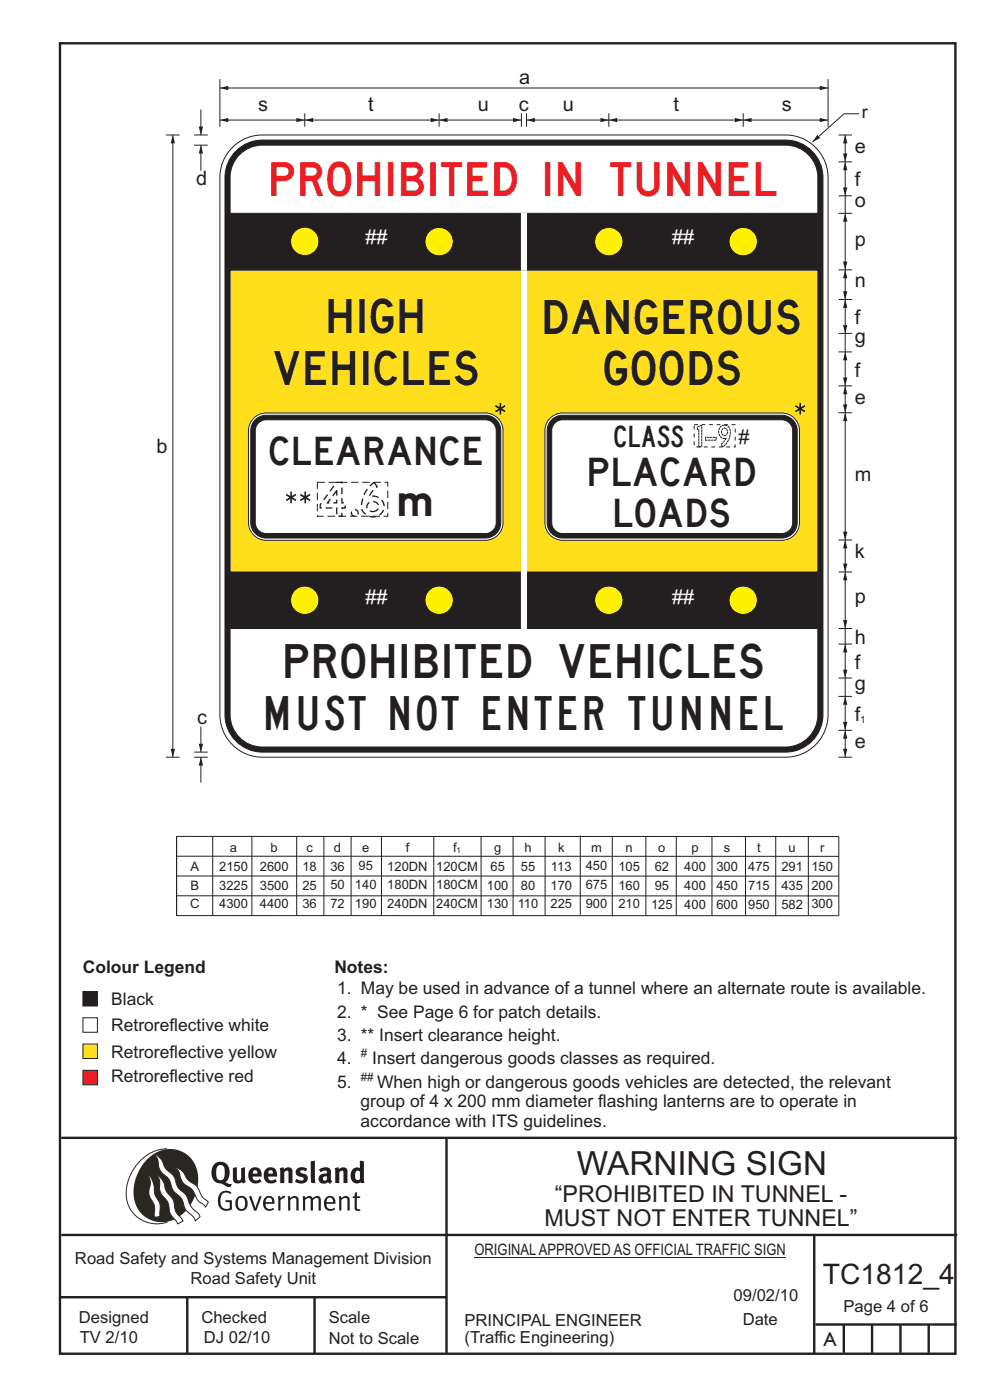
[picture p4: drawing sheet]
<svg xmlns="http://www.w3.org/2000/svg" width="210mm" height="297mm" viewBox="0 0 210 297" stroke-linecap="round" stroke-linejoin="round" font-family="sans-serif">
<g fill="none" stroke="#231f20" stroke-width=".51">
<path d="M12.7 9.2h190v278h-190zM13 241.4h190M94.7 241.4v45.8M12.7 275.2h82M13 262h190M39.7 275.2v12M66.7 275.2v12M172.7 262.2v25M173 281h30M179 281v6M185 281v6M191 281v6"/>
<path d="M197 281v6"/>
</g>
<g fill="none" stroke="#231f20" stroke-width=".21">
<path d="M45.1 177.4v16.9M53.4 177.4v16.9M62.9 177.4v16.9M68.7 177.4v16.9M74.5 177.4v16.9M80.9 177.4v16.9M92 177.4v16.9M102 177.4v16.9M108.8 177.4v16.9M115.6 177.4v16.9M123.1 177.3v16.8M129.9 177.6v16.8"/>
<path d="M137 177.4v16.9M143.5 177.4v16.9M151 177.4v16.9M158.1 177.4v16.9M164.5 177.4v16.9M171.5 177.4v16.9M177.9 177.4v16.9l-140.4-.1v-16.8l140.4 .1M37.5 190l140.4 .1M37.5 181.6l140.4 .1M37.5 185.8l140.4 .1"/>
</g>
<path d="M49.3 31.3a9 9 0 0 1 6.3-2.7h111a9 9 0 0 1 9 9v114a9 9 0 0 1-9 9h-111a9 9 0 0 1-9-9v-114a9 9 0 0 1 2.7-6.3z" fill-rule="evenodd" fill="#fff" stroke="#231f20" stroke-width=".21"/>
<path d="M50.1 32a7.9 7.9 0 0 1 5.5-2.3h111a7.9 7.9 0 0 1 8 7.9v114a7.9 7.9 0 0 1-8 8h-111a7.9 7.9 0 0 1-7.9-8v-114a7.9 7.9 0 0 1 2.4-5.6z" fill-rule="evenodd" fill="#231f20" stroke="#231f20" stroke-width=".21"/>
<path d="M51.2 32.5a6.8 6.8 0 0 1 4.4-1.7h111a6.9 6.9 0 0 1 6.9 6.8v114a6.9 6.9 0 0 1-6.9 6.9h-111a6.9 6.9 0 0 1-6.8-6.9v-114a6.8 6.8 0 0 1 2.4-5.1z" fill-rule="evenodd" fill="#fff" stroke="#231f20" stroke-width=".21"/>
<path d="M48.8 121.3h124.7v12h-124.7z" fill-rule="evenodd" fill="#231f20" stroke="#231f20" stroke-width=".21"/>
<path d="M48.8 57.3h61.8v64h-61.8z" fill-rule="evenodd" fill="#ffdf1b" stroke="#231f20" stroke-width=".21"/>
<path d="M148.6 110.3v3.9" fill="none" stroke="#231f20" stroke-width=".21"/>
<path d="M111.7 57.3h61.8v64h-61.8z" fill-rule="evenodd" fill="#ffdf1b" stroke="#231f20" stroke-width=".21"/>
<path d="M110.6 57.3h1.1v64h-1.1z" fill-rule="evenodd" fill="#fff" stroke="#fff" stroke-width=".21"/>
<path d="M48.8 45.3h124.7v12h-124.7z" fill-rule="evenodd" fill="#231f20" stroke="#231f20" stroke-width=".21"/>
<path d="M177.9 154.9h2.8M179.3 154.9v5.7M177.9 160.6h2.8" fill="none" stroke="#231f20" stroke-width=".21"/>
<g fill="#231f20">
<path d="M178.8 158.9h.9l-.4 1.7z"/>
<path d="M179.3 154.9l.4 1.8h-.9z"/>
</g>
<path d="M46.6 16.8v10.1M46.6 18.7h129" fill="none" stroke="#231f20" stroke-width=".21"/>
<g fill="#231f20">
<path d="M173.9 18.2l1.7 .5-1.7 .4z"/>
<path d="M46.6 18.7l1.8-.5v.9z"/>
</g>
<path d="M35.2 28.6h2.9M182.2 24.1h-3.2l-6.7 6" fill="none" stroke="#231f20" stroke-width=".21"/>
<path d="M173.4 28.6l.6 .7-1.7 .8z" fill="#231f20"/>
<path d="M36.7 28.6v132" fill="none" stroke="#231f20" stroke-width=".21"/>
<g fill="#231f20">
<path d="M36.2 158.9h.9l-.4 1.7z"/>
<path d="M36.7 28.6l.4 1.8h-.9z"/>
</g>
<path d="M175.6 16.8v10.1M179.3 147.7v7.2M35.2 160.6h2.9" fill="none" stroke="#231f20" stroke-width=".21"/>
<g fill="#231f20">
<path d="M178.8 153.2h.9l-.4 1.7z"/>
<path d="M179.3 147.7l.4 1.8h-.9z"/>
</g>
<path d="M179.3 136.6v7.2M177.9 147.7h2.8M177.9 143.8h2.8" fill="none" stroke="#231f20" stroke-width=".21"/>
<g fill="#231f20">
<path d="M178.8 142.1h.9l-.4 1.7z"/>
<path d="M179.3 136.6l.4 1.8h-.9z"/>
</g>
<path d="M179.3 114.6v6.7M177.9 136.6h2.8M177.9 133.3h2.8M177.9 121.3h2.8M179.3 143.8v3.9" fill="none" stroke="#231f20" stroke-width=".21"/>
<g fill="#231f20">
<path d="M178.8 119.6h.9l-.4 1.7z"/>
<path d="M179.3 114.6l.4 1.7h-.9z"/>
</g>
<path d="M179.3 87.6v27M177.9 114.6h2.8" fill="none" stroke="#231f20" stroke-width=".21"/>
<g fill="#231f20">
<path d="M178.8 112.8h.9l-.4 1.8z"/>
<path d="M179.3 87.6l.4 1.7h-.9z"/>
</g>
<path d="M177.9 87.6h2.8M179.3 81.9v5.7" fill="none" stroke="#231f20" stroke-width=".21"/>
<g fill="#231f20">
<path d="M178.8 85.8h.9l-.4 1.8z"/>
<path d="M179.3 81.9l.4 1.7h-.9z"/>
</g>
<path d="M179.3 74.7v7.2M177.9 81.9h2.8" fill="none" stroke="#231f20" stroke-width=".21"/>
<g fill="#231f20">
<path d="M178.8 80.1h.9l-.4 1.8z"/>
<path d="M179.3 74.7l.4 1.7h-.9z"/>
</g>
<path d="M177.9 74.7h2.8M177.9 70.7h2.8M179.3 63.5v11.2" fill="none" stroke="#231f20" stroke-width=".21"/>
<g fill="#231f20">
<path d="M178.8 69h.9l-.4 1.7z"/>
<path d="M179.3 63.5l.4 1.8h-.9z"/>
</g>
<path d="M179.3 57.3v6.3M177.9 63.5h2.8" fill="none" stroke="#231f20" stroke-width=".21"/>
<g fill="#231f20">
<path d="M178.8 61.8h.9l-.4 1.8z"/>
<path d="M179.3 57.3l.4 1.7h-.9z"/>
</g>
<path d="M179.3 34.3v11M177.9 57.3h2.8M177.9 45.3h2.8M177.9 41.5h2.8" fill="none" stroke="#231f20" stroke-width=".21"/>
<g fill="#231f20">
<path d="M178.8 39.8h.9l-.4 1.7z"/>
<path d="M179.3 34.3l.4 1.8h-.9z"/>
</g>
<path d="M177.9 34.3h2.8M179.3 28.6v5.7" fill="none" stroke="#231f20" stroke-width=".21"/>
<g fill="#231f20">
<path d="M178.8 32.6h.9l-.4 1.7z"/>
<path d="M179.3 28.6l.4 1.8h-.9z"/>
</g>
<path d="M157.6 25.5h18" fill="none" stroke="#231f20" stroke-width=".21"/>
<g fill="#231f20">
<path d="M157.6 25.5l1.8-.5v.9z"/>
<path d="M173.9 25l1.7 .5-1.7 .4z"/>
</g>
<path d="M177.9 28.6h2.8M41.2 159.6h2.8M42.6 160.6v5.4" fill="none" stroke="#231f20" stroke-width=".21"/>
<path d="M42.6 160.6l.5 1.8h-.9z" fill="#231f20"/>
<path d="M42.6 154.2v5.4M41.2 160.6h2.8" fill="none" stroke="#231f20" stroke-width=".21"/>
<path d="M42.2 157.8h.9l-.5 1.8z" fill="#231f20"/>
<path d="M41.2 28.6h2.8M42.6 30.8v5.4" fill="none" stroke="#231f20" stroke-width=".21"/>
<path d="M42.6 30.8l.5 1.8h-.9z" fill="#231f20"/>
<path d="M41.2 30.8h2.8M42.6 23.2v5.4" fill="none" stroke="#231f20" stroke-width=".21"/>
<path d="M42.2 26.9h.9l-.5 1.7z" fill="#231f20"/>
<path d="M53.8 88.7a3.7 3.7 0 0 1 2.7-1.1h46.5a3.8 3.8 0 0 1 3.7 3.8v19.5a3.8 3.8 0 0 1-3.7 3.7h-46.5a3.8 3.8 0 0 1-3.8-3.7v-19.5a3.7 3.7 0 0 1 1.1-2.7z" fill-rule="evenodd" fill="#fff" stroke="#231f20" stroke-width=".21"/>
<path d="M54.1 89.1a3.3 3.3 0 0 1 2.4-1h46.5a3.3 3.3 0 0 1 3.2 3.3v19.5a3.3 3.3 0 0 1-3.2 3.2h-46.5a3.3 3.3 0 0 1-3.3-3.2v-19.5a3.3 3.3 0 0 1 .9-2.3z" fill-rule="evenodd" fill="#231f20" stroke="#231f20" stroke-width=".21"/>
<path d="M55 89.6l.9-.5h.6h46.5a2.32 2.32 0 0 1 2.3 2.3v19.5a2.32 2.32 0 0 1-2.3 2.3h-46.5a2.32 2.32 0 0 1-2.4-2.3v-19.5a2.31 2.31 0 0 1 .9-1.8z" fill-rule="evenodd" fill="#fff" stroke="#231f20" stroke-width=".21"/>
<path d="M67.3 102.3h15v7.2h-15z" fill="none" stroke="#231f20" stroke-width=".21" stroke-dasharray="1.6 .8" stroke-linecap="butt"/>
<g fill="#231f20">
<path d="M105.2 85.9l.8 .5v-.9h.3v.9l.8-.5 .1 .4-.7 .4 .7 .5-.1 .3-.8-.5v.9h-.3v-.9l-.8 .5-.2-.3 .8-.5-.8-.5z"/>
<path d="M168.8 85.9l.8 .5v-.9h.3v.9l.8-.5 .1 .4-.7 .4 .7 .5-.1 .3-.8-.5v.9h-.3v-.9l-.8 .5-.2-.3 .8-.5-.8-.5z"/>
<path d="M60.8 104.8l.8 .4v-.9h.3v.9l.8-.4 .1 .3-.7 .4 .7 .5-.1 .3-.8-.4v.9h-.3v-1l-.8 .5-.2-.3 .8-.5-.8-.4z"/>
<path d="M63.8 104.8l.8 .4v-.9h.3v.9l.8-.4 .1 .3-.7 .4 .7 .5-.1 .3-.8-.4v.9h-.3v-1l-.8 .5-.2-.3 .8-.5-.8-.4z"/>
</g>
<path d="M116.7 88.7a3.7 3.7 0 0 1 2.6-1.1h46.5a3.8 3.8 0 0 1 3.8 3.8v19.5a3.8 3.8 0 0 1-3.8 3.7h-46.5a3.8 3.8 0 0 1-3.7-3.7v-19.5a3.7 3.7 0 0 1 1.1-2.7z" fill-rule="evenodd" fill="#fff" stroke="#231f20" stroke-width=".21"/>
<path d="M117 89.1a3.3 3.3 0 0 1 2.3-1h46.5a3.3 3.3 0 0 1 3.3 3.3v19.5a3.3 3.3 0 0 1-3.3 3.2h-46.5a3.3 3.3 0 0 1-3.2-3.2v-19.5a3.3 3.3 0 0 1 .9-2.3z" fill-rule="evenodd" fill="#231f20" stroke="#231f20" stroke-width=".21"/>
<path d="M117.9 89.6l.9-.5h.5h46.5a2.32 2.32 0 0 1 2.3 2.3v19.5a2.32 2.32 0 0 1-2.3 2.3h-46.5a2.32 2.32 0 0 1-2.3-2.3v-19.5a2.31 2.31 0 0 1 .9-1.8z" fill-rule="evenodd" fill="#fff" stroke="#231f20" stroke-width=".21"/>
<path d="M147.2 90.1h8.7v4.7h-8.7z" fill="none" stroke="#231f20" stroke-width=".21" stroke-dasharray=".8 .8" stroke-linecap="butt"/>
<g fill="#fff101" stroke="#231f20" stroke-width=".21">
<circle cx="64.6" cy="51.2" r="3"/>
<circle cx="93.1" cy="51.3" r="3"/>
<circle cx="64.6" cy="127.3" r="3"/>
<circle cx="93.1" cy="127.3" r="3"/>
<circle cx="129.1" cy="51.3" r="3"/>
<circle cx="157.6" cy="51.3" r="3"/>
<circle cx="129.1" cy="127.3" r="3"/>
<circle cx="157.6" cy="127.3" r="3"/>
</g>
<g fill="#fff" stroke="#fff" stroke-width=".21">
<path d="M110.6 45.3h1.1v12h-1.1z" fill-rule="evenodd"/>
<path d="M110.6 121.3h1.1v12h-1.1z" fill-rule="evenodd"/>
</g>
<path d="M179.3 121.3v15.3" fill="none" stroke="#231f20" stroke-width=".21"/>
<g fill="#231f20">
<path d="M178.8 131.6h.9l-.4 1.7z"/>
<path d="M179.3 121.3l.4 1.8h-.9z"/>
</g>
<path d="M179.3 45.3v12" fill="none" stroke="#231f20" stroke-width=".21"/>
<g fill="#231f20">
<path d="M179.3 45.3l.4 1.7h-.9z"/>
<path d="M178.8 55.5h.9l-.4 1.8z"/>
</g>
<path d="M64.6 24v2.9M93.1 24v2.9M110.6 24v2.9M111.7 24v2.9M129.1 24v2.9M129.1 25.5h28.5M157.6 24v2.9" fill="none" stroke="#231f20" stroke-width=".21"/>
<g fill="#231f20">
<path d="M155.9 25l1.7 .5-1.7 .4z"/>
<path d="M129.1 25.5l1.8-.5v.9z"/>
</g>
<path d="M46.6 25.5h18" fill="none" stroke="#231f20" stroke-width=".21"/>
<g fill="#231f20">
<path d="M62.9 25l1.7 .5-1.7 .4z"/>
<path d="M46.6 25.5l1.8-.5v.9z"/>
</g>
<path d="M64.6 25.5h28.5" fill="none" stroke="#231f20" stroke-width=".21"/>
<g fill="#231f20">
<path d="M91.4 25l1.7 .5-1.7 .4z"/>
<path d="M64.6 25.5l1.8-.5v.9z"/>
</g>
<path d="M93.1 25.5h17.5" fill="none" stroke="#231f20" stroke-width=".21"/>
<g fill="#231f20">
<path d="M93.1 25.5l1.8-.5v.9z"/>
<path d="M108.8 25l1.8 .5-1.8 .4z"/>
</g>
<path d="M111.7 25.5h17.4" fill="none" stroke="#231f20" stroke-width=".21"/>
<g fill="#231f20">
<path d="M111.7 25.5l1.8-.5v.9z"/>
<path d="M127.4 25l1.7 .5-1.7 .4z"/>
</g>
<path d="M17.6 215.9h3.1v3.1h-3.1z" fill-rule="evenodd" fill="#fff" stroke="#231f20" stroke-width=".21"/>
<path d="M17.6 227.1h3.1v3h-3.1z" fill-rule="evenodd" fill="#ee1d23" stroke="#231f20" stroke-width=".21"/>
<path d="M17.6 210.3h3.1v3.1h-3.1z" fill-rule="evenodd" fill="#231f20" stroke="#231f20" stroke-width=".21"/>
<path d="M17.6 221.5h3.1v3.1h-3.1z" fill-rule="evenodd" fill="#ffdf1b" stroke="#231f20" stroke-width=".21"/>
<path d="M35.4 243.7a9.5 9.5 0 0 0-8.6 10.4 6.5 6.5 0 0 0 8.8 5.1" fill="none" stroke="#2a2723" stroke-width=".21"/>
<path d="M31.3 245.9a6.1 6.1 0 0 1 7.3-1.6 6.1 6.1 0 0 1 3.4 6.6 8.8 8.8 0 0 1-7.2 8.4 6.1 6.1 0 0 1-6.4-7.5 10.5 10.5 0 0 1 2.9-5.9z" fill-rule="evenodd" fill="#2a2723"/>
<g fill="#fff" stroke="#2a2723" stroke-width=".21">
<path d="M31.6 249.3l.3 .3 .6 1.2 .4 2.6 1 2 .1 2.7-1.2 .1-.1-2.4-.9-1.8-.2-.7 .3-2.4z" fill-rule="evenodd"/>
<path d="M37.2 247.7l.5 .1 .9 .6 1.3 1.9 1.9 1.5 1.1 2.1 1.3 1.2-.6 1-1.6-1.5-1.2-2.2-2-1.5-.5-.9-.4-1.5z" fill-rule="evenodd"/>
<path d="M32.8 244.9l.4 .1 .9 .8 1 2.1 1.7 1.5 1 2.5 1.6 1.6 1.2 2.5 1.6 1.6 .2 .5-.9 .9-.5-.9-1.6-1.5-1-2.4-1.7-1.7-.9-2.4-1.8-1.7-.3-.9-.3-1.6z" fill-rule="evenodd"/>
<path d="M33.4 249.4l.5 .3 .7 .9 .7 2.1 1.5 1.9 .5 2.5 1.5 1.8v.1l-1.1 .6-1.6-2.1-.6-2.5-1.4-1.9-.3-1v-1.6z" fill-rule="evenodd"/>
</g>
<g fill="#231f20">
<path d="M46.8 253.1l.5-.4 .7-.1 .6 .1 .5 .3-.2 .3-.9-.3-.8 .2-.3 .7-.1 1.1 .1 .6 .3 .5 .5 .3h.6l.4-.1v-1.3h-.8l-.1-.4h1.4v2l-.7 .2-.8 .1-.6-.3-.5-.4-.3-.8-.1-1 .2-.7z" fill-rule="evenodd"/>
<path d="M50.7 254.3l.7-.2 .5 .5 .1 1.2-.2 .4-.3 .2h-.5l-.4-.3-.2-1.1zM50.4 254l-.5 1.1 .3 1.2 .7 .5 1-.1 .4-.4 .2-.5v-.8l-.2-.7-.3-.4-.5-.2h-.6z" fill-rule="evenodd"/>
<path d="M52.8 253.8l.5-.1 .9 2.6 .8-2.5h.5l-1.1 3h-.5z" fill-rule="evenodd"/>
<path d="M56.6 254.2l.4-.1 .4 .1 .2 .3 .1 .5h-1.4zM56.2 254l-.4 1v.7l.3 .6 .4 .4 .5 .2 1.1-.3 .1-.1-.2-.3-.6 .3-.7-.2-.3-.2-.1-.6v-.1h1.9l-.2-1.2-.8-.5-.5 .1z" fill-rule="evenodd"/>
<path d="M58.9 253.8l.5-.1 .1 .5 .4-.4 .6-.1-.2 .5-.4 .1-.4 .3v2.2h-.5z" fill-rule="evenodd"/>
<path d="M61 253.8l.5-.1a.24 .24 0 0 0 .1 .4 .24 .24 0 0 0 .3-.2l.8-.2 .6 .5v2.6h-.4l-.1-2.3-.1-.3-.3-.1-.8 .5v2.2h-.5z" fill-rule="evenodd"/>
<path d="M64.2 253.8l.4-.1a.23 .23 0 0 0 .2 .4 .23 .23 0 0 0 .3-.2l.5-.2 .6 .2a.23 .23 0 0 0 .2 .2 .23 .23 0 0 0 .2-.1l.8-.3 .6 .4 .1 2.7h-.5v-2.3l-.1-.3-.3-.1-.8 .5v2.2h-.5v-2.3l-.1-.3-.3-.1-.8 .4v2.3h-.4z" fill-rule="evenodd"/>
<path d="M69.5 254.2l.5-.1 .4 .1 .3 .8h-1.4zM69.2 254l-.5 1 .1 .7 .2 .6 .4 .4 .4 .2 1.1-.3 .2-.1-.2-.3-.6 .3-.7-.2-.3-.4v-.5h1.9l-.2-1.2-.4-.3-.5-.2-.5 .1z" fill-rule="evenodd"/>
<path d="M71.8 253.8l.5-.1a.24 .24 0 0 0 .1 .4 .24 .24 0 0 0 .4-.2l.7-.2 .6 .5 .1 2.6h-.5v-2.3l-.1-.3-.3-.1-.9 .5v2.2h-.4z" fill-rule="evenodd"/>
<path d="M75.3 253l.5-.1-.1 .9h.8l-.2 .3h-.6v2.2l.2 .2h.5v.3l-.2 .1-.6-.1-.4-.3v-2.4h-.4v-.3h.4z" fill-rule="evenodd"/>
<path d="M46.2 247.4l.4-.2h.4l.6 .6v1.8l-.2 .5-.3 .2h-.8l-.3-.6-.1-1.5zM45.5 246.9l-.4 .7-.2 .8v1l.3 .9 .7 .6 1 .2 1.6 .7 .4-.1 .3-.5h-.6l-.8-.4 .7-1 .2-1.5a1.91 1.91 0 0 0-1.1-1.7 1.91 1.91 0 0 0-2.1 .3z" fill-rule="evenodd"/>
<path d="M49.4 247.8l.8-.2 .1 2.5 .1 .2 .3 .1 .5-.3v-2.3l.8-.2v2.6l.2 .5-.7 .3a.39 .39 0 0 0-.7 0h-.8l-.5-.4z" fill-rule="evenodd"/>
<path d="M53.8 248.4l.3-.1h.3l.2 .7h-1zM53.1 248l-.3 .5-.1 .8v.7l.4 .6 .5 .4 .6 .1 .7-.1 .6-.4-.4-.5-.4 .3h-.5l-.4-.2-.2-.3v-.3h1.9l-.1-1-.3-.6-1-.4-.5 .1z" fill-rule="evenodd"/>
<path d="M57.1 248.4l.2-.1h.4l.2 .7h-1zM56.4 248l-.3 .6-.2 .8 .2 .7 .3 .5 .5 .4 .6 .1 .6-.1 .6-.4-.3-.5-.6 .3h-.5l-.4-.6v-.2h1.9l-.1-1-.3-.6-.5-.3-.5-.1-.5 .1z" fill-rule="evenodd"/>
<path d="M59.3 247.8l.8-.2 .1 .4 1-.4 .7 .3 .1 .5v2.6h-.8v-2.3l-.3-.3-.6 .3v2.3h-.9z" fill-rule="evenodd"/>
<path d="M63 248l.9-.4 1.3 .3-.3 .6-.9-.2-.3 .2 .1 .3 1 .3 .4 .4v.8l-.4 .6-1.1 .2-1.1-.4 .3-.6 1 .3h.3l.2-.3-.1-.3-1-.3-.4-.3-.2-.6z" fill-rule="evenodd"/>
<path d="M68.6 249.7l.7-.2v.7l-.3 .3-.3-.1-.2-.3zM67.7 248.1l.3 .6 .8-.4 .5 .2a.35 .35 0 0 1 0 .5 .35 .35 0 0 1-.5 0l-1 .4-.2 .9 .2 .4 .3 .3h1.1a.49 .49 0 0 1 .8 .2l.5-.6-.3-.4v-1.7l-.2-.5-.4-.3-.6-.1z" fill-rule="evenodd"/>
<path d="M71 247.8l.8-.2 .1 .4 1-.4 .6 .3 .2 .5v2.6h-.8v-2.3l-.3-.3-.6 .3v2.3h-.9z" fill-rule="evenodd"/>
<path d="M75.6 248.5l.3-.1 .4 .2v1.5l-.3 .2-.4-.1-.2-.3v-.9zM76.3 246.2v1.3a.19 .19 0 0 1 0 .3 .19 .19 0 0 1-.3-.1l-.8 .1-.6 .5-.2 .9 .1 1 .3 .5 .6 .3h.6l.5-.2v.2h.8l-.1-4.6z" fill-rule="evenodd"/>
<path d="M65.9 246.4l.9-.2 .1 4.8h-.8l-.1-.3z" fill-rule="evenodd"/>
</g>
<path d="M100.7 266.7h66" fill="none" stroke="#231f20" stroke-width=".21"/>
<text font-size="7.2" fill="#ee1d23" x="57.6" y="41.5">PROHIBITED IN TUNNEL</text>
<g font-size="7.2" fill="#231f20">
<text x="69.7" y="70.7">HIGH</text>
<text x="115.5" y="70.9">DANGEROUS</text>
<text x="58.1" y="81.7">VEHICLES</text>
<text x="128.2" y="81.7">GOODS</text>
<text x="67.9" y="109.5">4.6</text>
<text x="60.5" y="143.8">PROHIBITED VEHICLES</text>
<text x="56.5" y="154.9">MUST NOT ENTER TUNNEL</text>
</g>
<text font-size="7.1" fill="#231f20" x="122.4" y="249.4">WARNING SIGN</text>
<g font-size="6" fill="#231f20">
<text x="57.2" y="98.7">CLEARANCE</text>
<text x="125" y="103.2">PLACARD</text>
<text x="130.5" y="111.8">LOADS</text>
<text x="174.5" y="272.3">TC1812_4</text>
</g>
<g font-size="4.9" fill="#231f20">
<text x="117.7" y="255.1">“PROHIBITED IN TUNNEL -</text>
<text x="115.5" y="260.2">MUST NOT ENTER TUNNEL”</text>
</g>
<text font-size="4.8" fill="#231f20" x="84.7" y="109.5">m</text>
<g font-size="4.5" fill="#231f20">
<text x="130.3" y="94.8">CLASS</text>
<text x="147.9" y="94.8">1-9</text>
</g>
<g font-size="4.2" fill="#231f20">
<text x="110.1" y="17.8">a</text>
<text x="54.8" y="23.5">s</text>
<text x="78.1" y="23.5">t</text>
<text x="101.3" y="23.5">u</text>
<text x="110.1" y="23.5">c</text>
<text x="119.4" y="23.5">u</text>
<text x="142.9" y="23.5">t</text>
<text x="165.9" y="23.5">s</text>
<text x="181.3" y="32.4">e</text>
<text x="41.6" y="39.3">d</text>
<text x="181.3" y="39.6">f</text>
<text x="181.3" y="43.9">o</text>
<text x="181.3" y="52.2">p</text>
<text x="181.3" y="60.9">n</text>
<text x="181.3" y="68.8">f</text>
<text x="181.3" y="72.8">g</text>
<text x="181.3" y="79.9">f</text>
<text x="181.3" y="85.7">e</text>
<text x="156.7" y="94.1">#</text>
<text x="33.2" y="96.2">b</text>
<text x="181.3" y="102">m</text>
<text x="181.3" y="118.5">k</text>
<text x="181.3" y="127.9">p</text>
<text x="181.3" y="136.6">h</text>
<text x="181.3" y="141.9">f</text>
<text x="181.3" y="146.3">g</text>
<text x="41.8" y="153.6">c</text>
<text x="181.3" y="153">f</text>
<text x="181.3" y="158.7">e</text>
<text x="174.7" y="285.6">A</text>
</g>
<g font-size="4.2" fill="#fff">
<text x="77.5" y="51.8">##</text>
<text x="142.6" y="51.8">##</text>
<text x="77.5" y="128.1">##</text>
<text x="142.6" y="128.1">##</text>
</g>
<text font-size="3.8" fill="#231f20" x="182.8" y="25">r</text>
<g font-size="3.7" fill="#231f20">
<text x="17.6" y="206.5">Colour Legend</text>
<text x="70.9" y="206.5">Notes:</text>
<text x="23.6" y="213.2">Black</text>
<text x="71.5" y="210.9">1. May be used in advance of a tunnel where an alternate route is available.</text>
<text x="71.5" y="215.9">2. * See Page 6 for patch details.</text>
<text x="23.6" y="218.8">Retroreflective white</text>
<text x="71.5" y="220.9">3. ** Insert clearance height.</text>
<text x="23.6" y="224.4">Retroreflective yellow</text>
<text x="71.5" y="225.8">4.</text>
<text x="78.9" y="225.8">Insert dangerous goods classes as required.</text>
<text x="23.6" y="229.6">Retroreflective red</text>
<text x="71.5" y="230.8">5.</text>
<text x="80" y="230.8">When high or dangerous goods vehicles are detected, the relevant</text>
<text x="76.5" y="234.9">group of 4 x 200 mm diameter flashing lanterns are to operate in</text>
<text x="76.5" y="239">accordance with ITS guidelines.</text>
</g>
<g font-size="3.5" fill="#231f20">
<text x="15.9" y="268.1">Road Safety and Systems Management Division</text>
<text x="40.4" y="272.5">Road Safety Unit</text>
<text x="16.7" y="280.6">Designed</text>
<text x="42.7" y="280.6">Checked</text>
<text x="69.7" y="280.6">Scale</text>
<text x="98.5" y="281.3">PRINCIPAL ENGINEER</text>
<text x="155.6" y="276.1">09/02/10</text>
<text x="157.6" y="281.2">Date</text>
<text x="178.9" y="278.2">Page 4 of 6</text>
<text x="16.9" y="284.8">TV 2/10</text>
<text x="43.2" y="284.8">DJ 02/10</text>
<text x="69.7" y="285.2">Not to Scale</text>
<text x="98.5" y="284.8">(Traffic Engineering)</text>
</g>
<text font-size="3.4" fill="#231f20" x="100.7" y="266.3">ORIGINALAPPROVED AS OFFICIAL TRAFFIC SIGN</text>
<g font-size="2.7" fill="#231f20">
<text x="40.4" y="184.7">A</text>
<text x="46.5" y="184.7">2150</text>
<text x="48.8" y="180.7">a</text>
<text x="55.1" y="184.7">2600</text>
<text x="57.4" y="180.7">b</text>
<text x="64.2" y="184.7">18</text>
<text x="65" y="180.7">c</text>
<text x="70.1" y="184.7">36</text>
<text x="70.8" y="180.7">d</text>
<text x="76.1" y="184.7">95</text>
<text x="76.8" y="180.7">e</text>
<text x="82.2" y="184.7">120DN</text>
<text x="86.1" y="180.7">f</text>
<text x="92.5" y="184.7">120CM</text>
<text x="96.1" y="180.7">f</text>
<text x="104.1" y="184.7">65</text>
<text x="104.8" y="180.7">g</text>
<text x="110.5" y="184.7">55</text>
<text x="111.2" y="180.7">h</text>
<text x="116.9" y="184.7">113</text>
<text x="118.4" y="180.7">k</text>
<text x="124.2" y="184.7">450</text>
<text x="125.4" y="180.7">m</text>
<text x="131.2" y="184.7">105</text>
<text x="132.7" y="180.7">n</text>
<text x="138.9" y="184.8">62</text>
<text x="139.6" y="180.8">o</text>
<text x="145.2" y="184.8">400</text>
<text x="146.7" y="180.8">p</text>
<text x="152" y="184.8">300</text>
<text x="153.6" y="180.8">s</text>
<text x="158.7" y="184.8">475</text>
<text x="160.6" y="180.8">t</text>
<text x="165.8" y="184.8">291</text>
<text x="167.3" y="180.8">u</text>
<text x="172.1" y="184.7">150</text>
<text x="174" y="180.7">r</text>
<text x="40.4" y="188.7">B</text>
<text x="46.5" y="188.7">3225</text>
<text x="55.1" y="188.7">3500</text>
<text x="64.2" y="188.7">25</text>
<text x="70.1" y="188.7">50</text>
<text x="75.3" y="188.7">140</text>
<text x="82.2" y="188.7">180DN</text>
<text x="92.5" y="188.7">180CM</text>
<text x="103.3" y="188.7">100</text>
<text x="110.5" y="188.7">80</text>
<text x="116.8" y="188.7">170</text>
<text x="124.2" y="188.7">675</text>
<text x="131.2" y="188.7">160</text>
<text x="138.9" y="188.8">95</text>
<text x="145.2" y="188.8">400</text>
<text x="152" y="188.8">450</text>
<text x="158.7" y="188.8">715</text>
<text x="165.8" y="188.8">435</text>
<text x="172.1" y="188.7">200</text>
<text x="40.3" y="192.7">C</text>
<text x="46.5" y="192.7">4300</text>
<text x="55.1" y="192.7">4400</text>
<text x="64.2" y="192.7">36</text>
<text x="70.1" y="192.7">72</text>
<text x="75.3" y="192.7">190</text>
<text x="82.2" y="192.7">240DN</text>
<text x="92.5" y="192.7">240CM</text>
<text x="103.3" y="192.7">130</text>
<text x="109.8" y="192.7">110</text>
<text x="116.8" y="192.7">225</text>
<text x="124.2" y="192.7">900</text>
<text x="131.2" y="192.7">210</text>
<text x="138.1" y="192.8">125</text>
<text x="145.2" y="192.8">400</text>
<text x="152" y="192.8">600</text>
<text x="158.7" y="192.8">950</text>
<text x="165.8" y="192.8">582</text>
<text x="172.1" y="192.7">300</text>
</g>
<g font-size="2.5" fill="#231f20">
<text x="76.5" y="224.3">#</text>
<text x="76.5" y="229.3">##</text>
</g>
<text font-size="2.1" fill="#231f20" x="182.5" y="153.4">1</text>
<text font-size="1.7" fill="#231f20" x="96.9" y="181">1</text>
</svg>
